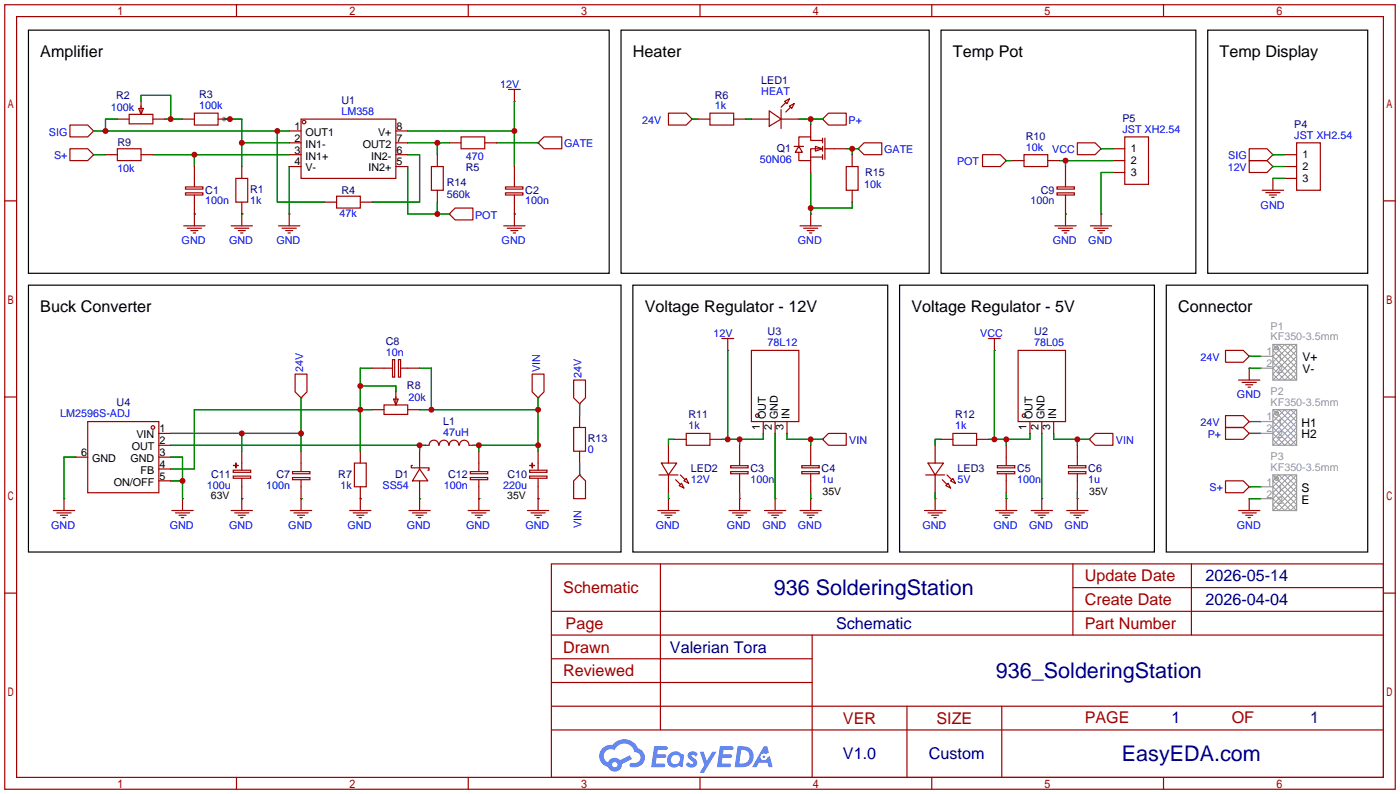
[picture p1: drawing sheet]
<svg xmlns="http://www.w3.org/2000/svg" width="300mm" height="170mm" viewBox="0 0 300 170" stroke-linecap="round" stroke-linejoin="round" font-family="sans-serif">
<circle cx="48" cy="25.5" r=".51" fill="#999"/>
<g fill="none" stroke="#a10000" stroke-width=".25">
<path d="M1 1h298v168h-298zM3.6 3.6h292.9v162.9h-292.9zM50.7 1v2.6M100.3 1v2.6M150 1v2.6M199.7 1v2.6M249.3 1v2.6M1 43h2.6M296.5 43h2.5M1 85h2.6M296.5 85h2.5M1 127h2.6"/>
<path d="M118.2 120.8h178.3v45.7h-178.3zM118.2 136h178.3M118.2 130.9h178.3M141.5 120.8v35.5M174 136v30.5M229.9 120.8v15.2M229.9 125.8h66.6M255.3 120.8v15.2M296.5 127h2.5M118.2 141.1h55.8M118.2 156.3h178.3M118.2 151.2h178.3"/>
<path d="M118.2 146.2h55.8M194.4 151.2v15.3M214.7 151.2v15.3M50.7 166.5v2.5M100.3 166.5v2.5M150 166.5v2.5M199.7 166.5v2.5M249.3 166.5v2.5"/>
</g>
<g fill="#5487ff">
<path d="M147.7 161.2a1.3 1.3 0 0 1 1.8 .2l-.4 .7a.54 .54 0 0 0-.9-.3l.1 .2a1.28 1.28 0 0 1 .8 2 1.53 1.53 0 0 1-2.2-.2l.6-.6 .7 .4a.31 .31 0 0 0 .4-.3 .31 .31 0 0 0-.3-.3 1.12 1.12 0 0 1-.6-1.8z"/>
<path d="M150 161h.8l.7 1.9 1.1-1.9h1l-2.8 4.5h-.8l.9-1.7z"/>
<path d="M140.2 159.8h1.6a1.31 1.31 0 0 1 1.3 .2 .4 .4 0 0 1-.4 .6h-1.7l-.2 .9h1.7a.4 .4 0 0 1 .3 .5 .4 .4 0 0 1-.4 .3h-1.7l-.2 1.2h1.4a.46 .46 0 0 1 .5 .1 .46 .46 0 0 1 .1 .5l-.3 .2h-2.7z"/>
<path d="M154.3 159.8h1.6a1.32 1.32 0 0 1 1.3 .2 .39 .39 0 0 1-.4 .6h-1.7l-.2 .9h1.7a.4 .4 0 0 1 .3 .5 .4 .4 0 0 1-.4 .3h-1.7l-.2 1.2h1.4a.46 .46 0 0 1 .5 .1 .46 .46 0 0 1 .1 .5l-.3 .2h-2.6z"/>
<path d="M163.7 159.8h.7l.4 1.4-.7 .3a.75 .75 0 0 0-1.1 .3 .75 .75 0 0 0 .5 1 .75 .75 0 0 0 .9-.6l.6-.3 .6 2.4h-.9l-.2-1h-1.9l-.5 1h-.9z"/>
<path d="M158.1 159.8l-.7 4.5h1.5a2.27 2.27 0 0 0 2.6-2.3 2.27 2.27 0 0 0-2.7-2.2zM158.9 160.6a1.5 1.5 0 0 1 1.7 1.5 1.5 1.5 0 0 1-1.9 1.4h-.3z"/>
<path d="M143.5 161.4a1.6 1.6 0 0 0-.3 2.3 1.6 1.6 0 0 0 2.3 .2l.8 .4 .3-2.5-.2-.3h-.4a1.58 1.58 0 0 0-2.5-.1zM144.1 162a.98 .98 0 0 1 1.6 .4 .98 .98 0 0 1-1.1 1.2 .94 .94 0 0 1-.8-.6 .94 .94 0 0 1 .3-1z"/>
<path d="M129.1 160.2a2.37 2.37 0 0 0 1.2 4 1.54 1.54 0 0 0 1.7 1 1.54 1.54 0 0 0 1.3-1.6l2.1-1.1-.4-.8-2.1 1.1a1.57 1.57 0 0 0-2.6 .5 1.5 1.5 0 0 1-.7-2.1 1.5 1.5 0 0 1 2.1-.6 2.23 2.23 0 0 1 2.3-1.4 2.23 2.23 0 0 1 2 1.9 1.16 1.16 0 0 1 1.3 1 1.16 1.16 0 0 1-1.1 1.3h-.7a.47 .47 0 0 0-.6 .4 .47 .47 0 0 0 .4 .5 2.17 2.17 0 0 0 2.6-1 2.17 2.17 0 0 0-.4-2.6l-.8-.5a3.2 3.2 0 0 0-5.4-.7l-1.2 .1zM131.2 163.8a.58 .58 0 0 1 1.1 0 .58 .58 0 0 1-1.1 0z"/>
<circle cx="163.7" cy="162.1" r=".28"/>
</g>
<g fill="none" stroke="#a10000" stroke-width=".25">
<path d="M109 19.2h2.5M110.2 19.2v2.5M15 31.9h3.8l1.3 1.2-1.3 1.3h-3.8zM15 26.8h3.8l1.3 1.2-1.3 1.3h-3.8zM20.1 33.1h.1M20.1 28h.1M22.6 33.1h2.5M25.1 31.9h5.1v2.5h-5.1zM25.1 25.5h2.6M27.7 24.5h5.1v2h-5.1zM29.7 23.2h1l-.5 1.3zM30.2 33.1h2.6"/>
<path d="M30.2 21.7v2.5M32.8 25.5h2.5M39.1 25.5h2.6M41.7 24.2h5v2.6h-5zM41.7 35.7v4.3M46.7 25.5h2.6M50.5 38.2h2.6v5.1h-2.6zM51.8 35.7v2.5M62 33.1h2.5M62 35.7h2.5M62 30.6h2.5M62 28h2.5"/>
<path d="M64.5 25.5h20.3v12.7h-20.3zM84.8 33.1h2.6M84.8 35.7h2.6M84.8 30.6h2.6M84.8 28h2.6M92.5 35.7h2.5v5h-2.5zM93.7 33.1v2.6M96.3 30.6h2.5M98.8 29.3h5.1v2.6h-5.1zM103.9 30.6h2.5M110.2 21.7h.1M110.2 35.7v4.3"/>
<path d="M115.3 30.6l1.3-1.3h3.8v2.6h-3.8zM115.3 30.6h.1M143.3 24.2h3.8l1.2 1.3-1.2 1.3h-3.8zM148.3 25.5h.1M149.6 25.5h2.5M152.1 24.2h5.1v2.6h-5.1zM157.2 25.5h2.6M161 25.5h3.8M164.8 23.7l2.6 1.8-2.6 1.5zM167.4 23.5v4M167.4 25.5h3.8M168.1 21.7l1.1-.5-.5 1z"/>
<path d="M168.4 21.9l-1 1.1M169.2 22.7l1-.5-.5 1zM169.4 23l-1 1M170.2 31.3h2M171.2 31.3l.8 1.3h-1.6zM173.7 26.8v2.5M173.7 34.4v2.5M173.7 33.6h2.6M174.8 31.3l1.5 .6-1.5 .5zM176.3 25.5l1.2-1.3h3.9v2.6h-3.9zM176.3 25.5h.1M176.3 30.1h-2.6v-.8h-2.5v2"/>
<path d="M176.3 31.9h-2.6v2.5h-2.5v-1.8M176.3 29.6v1M176.3 31.3v1.1M176.3 33.1v1M176.8 31.9h4.6M176.8 29.6v4.5M181.4 35.7h2.5v5h-2.5zM182.6 33.1v2.6M183.9 31.9h.1M185.2 30.6h3.8v2.5h-3.8l-1.3-1.2zM210.6 33.1h3.8l1.2 1.3-1.2 1.3h-3.8zM215.6 34.4h.1"/>
<path d="M216.9 34.4h2.6M219.5 33.1h5v2.6h-5zM224.5 34.4h2.6M228.3 35.7v4.3M230.9 30.6h3.8l1.3 1.3-1.3 1.2h-3.8zM236 31.9h.1M238.5 36.9h2.5M238.5 31.9h2.5M238.5 34.4h2.5M241 29.3h5.1v10.2h-5.1zM267.7 31.9h3.8l1.3 1.2-1.3 1.3h-3.8zM267.7 34.4h3.8l1.3 1.3-1.3 1.2h-3.8z"/>
<path d="M272.8 33.1h.1M272.8 35.7h.1M272.8 38.2h.1M272.8 38.2v2.5M275.3 38.2h2.6M275.3 33.1h2.6M275.3 35.7h2.6M277.9 30.6h5.1v10.1h-5.1zM39.4 48.4h4.5M39.8 40h3.7v.5h-3.7zM39.8 41.3h3.7v.5h-3.7zM40.1 48.9h3.1"/>
<path d="M40.9 49.4h1.5M41.4 49.9h.5M41.7 45.8h.1M41.7 41.8v6.6M49.5 48.4h4.6M50.3 48.9h3M51.1 49.4h1.5M51.6 49.9h.5M51.8 45.8h.1M51.8 43.3v5.1M59.7 48.4h4.6M60.5 48.9h3"/>
<path d="M61.2 49.4h1.5M61.7 49.9h.5M62 45.8h.1M62 45.8v2.6M69.6 43.3h2.5M72.1 42h5.1v2.6h-5.1zM77.2 43.3h2.6M93.7 40.7v2.6M96.3 45.8l1.2-1.2h3.8v2.5h-3.8zM96.3 45.8h.1M107.9 48.4h4.6M108.3 40h3.8v.5h-3.8z"/>
<path d="M108.3 41.3h3.8v.5h-3.8zM108.7 48.9h3.1M109.5 49.4h1.5M110 49.9h.5M110.2 45.8h.1M110.2 41.8v6.6M171.4 48.4h4.6M172.2 48.9h3.1M173 49.4h1.5M173.5 49.9h.5M173.7 45.8h.1M173.7 45.8v2.6"/>
<path d="M182.6 40.7v2.6M226.1 48.4h4.5M226.5 40h3.8v.5h-3.8zM226.5 41.3h3.8v.5h-3.8zM226.8 48.9h3.1M227.6 49.4h1.5M228.1 49.9h.5M228.3 45.8h.1M228.3 41.8v6.6M233.7 48.4h4.6M234.4 48.9h3.1M235.2 49.4h1.5"/>
<path d="M235.7 49.9h.5M236 45.8h.1M236 45.8v2.6M270.5 40.7h4.6M271.3 41.3h3M272 41.8h1.6M272.5 42.3h.5M79.8 78.8h4.3M84.1 77h.5v3.8h-.5zM85.4 77h.5v3.8h-.5zM85.9 78.8h4M154.7 72.5h2.5"/>
<path d="M156 75h.1M156 72.5v2.5M161 75h10.2v15.3h-10.2zM211.8 72.5h2.6M213.1 75h.1M213.1 72.5v2.5M218.2 75h10.1v15.3h-10.1zM262.6 75h3.8l1.3 1.3-1.3 1.3h-3.8zM267.7 76.3h.1M267.7 78.8h.1M267.7 78.8v2.6M16.3 97.9h2.5"/>
<path d="M18.8 90.3h15.2v15.2h-15.2zM34 95.4h2.6M34 92.8h2.6M34 97.9h2.6M50 99.7h1.1zM50.5 99.2l.1 1zM51.8 96.6v4.1M63.2 80.1h2.6v3.8l-1.3 1.3-1.3-1.3zM64.5 85.2h.1M64.5 96.6v4.3M75.9 99.2h2.6v5h-2.6zM77.2 96.6v2.6"/>
<path d="M79.8 87.7h2.5M82.3 86.7h5.1v2.1h-5.1zM84.3 85.4h1l-.5 1.3zM84.8 83.9v2.6M87.4 87.7h2.5M88.4 99.7h-.3v.5h3.8v.5h-.2M89.9 96.6v3.8M91.2 95.4h.7M92 95.3a1.01 1.01 0 0 1 1-1.1 1.01 1.01 0 0 1 1 1.1M94.1 95.3a1.01 1.01 0 0 1 1-1.1 1.01 1.01 0 0 1 1.1 1.1M96.3 95.3a1.01 1.01 0 0 1 1-1.1 1.01 1.01 0 0 1 1 1.1M98.5 95.3a1.01 1.01 0 0 1 1-1 1.01 1.01 0 0 1 1 1"/>
<path d="M100.6 95.4h.7M102.6 96.6v4.3M113.5 99.7h1.1zM114 99.2l.1 1zM114 80.1h2.6v3.8l-1.3 1.3-1.3-1.3zM115.3 85.2h.1M115.3 96.6v4.1M122.9 91.5h2.6v5.1h-2.6zM122.9 81.4h2.6v3.8l-1.3 1.3-1.3-1.3zM124.2 86.5h.1M124.2 89v2.5M124.2 96.6v2.6"/>
<path d="M141.7 99.2h3.3l-1.7 2.5zM143.3 95.4v3.8M144.5 94.1h2.6M147.1 92.8h5v2.6h-5zM152.1 94.1h2.6M156.6 99.7h3.7v.5h-3.7zM158.5 95.4v4.3M163.6 90.3v2.5M166.1 90.3v2.5M168.7 90.3v2.5M171.8 99.7h3.8v.5h-3.8zM173.7 95.4v4.3"/>
<path d="M176.3 94.1l1.2-1.3h3.9v2.6h-3.9zM176.3 94.1h.1M198.9 99.2h3.3l-1.8 2.5zM200.4 95.4v3.8M201.7 94.1h2.5M204.2 92.8h5.1v2.6h-5.1zM209.3 94.1h2.5M213.7 99.7h3.8v.5h-3.8zM215.6 95.4v4.3M220.7 90.3v2.5M223.3 90.3v2.5M225.8 90.3v2.5"/>
<path d="M229 99.7h3.7v.5h-3.7zM230.9 95.4v4.3M233.4 94.1l1.3-1.3h3.8v2.6h-3.8zM233.4 94.1h.1M262.6 91.5h3.8l1.3 1.3-1.3 1.3h-3.8zM262.6 89h3.8l1.3 1.3-1.3 1.2h-3.8zM265.4 81.4h4.6M266.2 81.9h3M267 82.4h1.5M267.5 82.9h.5M267.7 92.8h.1M267.7 90.3h.1"/>
<path d="M11.4 109.3h4.6M12.2 109.8h3M13 110.3h1.5M13.5 110.8h.5M13.7 106.8h.1M13.7 106.8v2.5M34 100.4h2.6M34 103h2.6M36.8 109.3h4.6M37.6 109.8h3M38.4 110.3h1.5M38.9 110.8h.5"/>
<path d="M39.1 106.8h.1M39.1 106.8v2.5M49.5 109.3h4.6M50 102h3.7v.4h-3.7zM50 100.7h3.7v.4h-3.7zM50.3 109.8h3M51.1 110.3h1.5M51.6 110.8h.5M51.8 106.8h.1M51.8 102.5v6.8M62.2 109.3h4.6M62.7 101h3.7v.5h-3.7z"/>
<path d="M62.7 102.3h3.7v.4h-3.7zM63 109.8h3M63.8 110.3h1.5M64.3 110.8h.5M64.5 106.8h.1M64.5 102.7v6.6M74.9 109.3h4.6M75.7 109.8h3M76.5 110.3h1.5M77 110.8h.5M77.2 106.8h.1M77.2 104.2v5.1"/>
<path d="M87.6 109.3h4.6M88.4 109.8h3M89.2 110.3h1.5M89.7 110.8h.5M89.9 106.8h.1M89.9 100.4l1.8 2.6h-3.3zM89.9 103v6.3M100.3 109.3h4.6M100.8 101h3.7v.5h-3.7zM100.8 102.3h3.7v.4h-3.7zM101.1 109.8h3M101.9 110.3h1.5"/>
<path d="M102.4 110.8h.5M102.6 106.8h.1M102.6 102.7v6.6M113 109.3h4.6M113.5 102h3.7v.4h-3.7zM113.5 100.7h3.7v.4h-3.7zM113.8 109.8h3M114.6 110.3h1.5M115.1 110.8h.5M115.3 106.8h.1M115.3 102.5v6.8M124.2 101.7l1.3 1.3v3.8h-2.6v-3.8z"/>
<path d="M124.2 101.7h.1M141 109.3h4.5M141.2 101.7h4.1M141.7 109.8h3.1M142.5 110.3h1.5M143 110.8h.5M143.3 106.8h.1M143.3 101.7v3.8M143.3 106.8v2.5M144.8 102.7l1 1M145.5 104l.5-.5 .6 1zM145.8 101.7l1 1"/>
<path d="M146.6 103l.5-.5 .5 1zM156.2 109.3h4.6M156.6 101h3.7v.5h-3.7zM157 109.8h3M157.7 110.3h1.6M158.2 110.8h.5M158.5 106.8h.1M158.5 101.5v4M158.5 106.8v2.5M163.8 109.3h4.6M164.6 109.8h3M165.4 110.3h1.5"/>
<path d="M165.9 110.8h.5M166.1 106.8h.1M166.1 106.8v2.5M171.4 109.3h4.6M171.8 101h3.8v.5h-3.8zM172.2 109.8h3.1M173 110.3h1.5M173.5 110.8h.5M173.7 106.8h.1M173.7 101.5v4M173.7 106.8v2.5M198.1 109.3h4.6"/>
<path d="M198.4 101.7h4M198.9 109.8h3M199.6 110.3h1.6M200.2 110.8h.5M200.4 106.8h.1M200.4 101.7v3.8M200.4 106.8v2.5M201.9 102.7l1 1M202.7 104l.5-.5 .5 1zM202.9 101.7l1.1 1M203.7 103l.5-.5 .5 1zM213.4 109.3h4.5"/>
<path d="M213.7 101h3.8v.5h-3.8zM214.1 109.8h3.1M214.9 110.3h1.5M215.4 110.8h.5M215.6 106.8h.1M215.6 101.5v4M215.6 106.8v2.5M221 109.3h4.6M221.7 109.8h3.1M222.5 110.3h1.5M223 110.8h.5M223.3 106.8h.1"/>
<path d="M223.3 106.8v2.5M228.6 109.3h4.6M229 101h3.7v.5h-3.7zM229.4 109.8h3M230.1 110.3h1.5M230.6 110.8h.5M230.9 106.8h.1M230.9 101.5v4M230.9 106.8v2.5M262.6 103h3.8l1.3 1.2-1.3 1.3h-3.8zM265.4 109.3h4.6M266.2 109.8h3"/>
<path d="M267 110.3h1.5M267.5 110.8h.5M267.7 104.2h.1M267.7 106.8h.1M267.7 106.8v2.5"/>
<circle cx="65.2" cy="26.1" r=".38"/>
<circle cx="32.8" cy="91.5" r=".38"/>
<circle cx="162.3" cy="89" r=".38"/>
<circle cx="219.5" cy="89" r=".38"/>
</g>
<g fill="none" stroke="#008700" stroke-width=".25">
<path d="M20.1 28h41.9M20.1 33.1h2.5M25.1 25.5h-2.5v2.5M30.2 21.7v-1.3h6.4v5.1M32.8 33.1h29.2M35.3 25.5h3.8M41.7 33.1v2.6M48 25.5h3.8v10.2M51.8 30.6h10.2M59.4 28v15.3h10.2M62 35.7v10.1M87.4 30.6h8.9"/>
<path d="M87.4 28h22.8M87.4 33.1h2.5v10.2h-10.1M87.4 35.7v10.1h8.9M93.7 30.6v2.5M106.4 30.6h8.9M110.2 21.7v14M148.3 25.5h1.3M159.8 25.5h1.2M171.2 25.5h5.1M173.7 25.5v1.3M173.7 36.9v8.9M181.4 31.9h2.5"/>
<path d="M182.6 31.9v1.2M215.6 34.4h1.3M227.1 34.4h11.4M228.3 34.4v1.3M236 31.9h2.5M238.5 36.9h-2.5v8.9M272.8 33.1h2.5M272.8 38.2h2.5M272.8 35.7h2.5M41.7 45.8h.1M51.8 45.8h.1M93.7 43.3v2.5"/>
<path d="M110.2 45.8h.1M182.6 43.3v1.3h-8.9M228.3 45.8h.1M79.8 78.8h-2.6v17.8M89.9 78.8h2.6v8.9M156 75v19.1M213.1 75v19.1M267.7 78.8h2.6M267.7 76.3h2.6M16.3 97.9h-2.6v8.9M36.6 97.9h2.5v8.9M36.6 92.8h27.9"/>
<path d="M36.6 95.4h54.6M51.8 92.8v3.8M64.5 85.2v11.4M77.2 82.7h7.6v1.2M79.8 87.7h-38.1v12.7h-5.1M89.9 95.4v1.2M89.9 87.7h25.4M101.3 95.4h14M102.6 95.4v1.2M115.3 85.2v11.4M124.2 86.5v2.5M124.2 99.2v2.5"/>
<path d="M144.5 94.1h-1.2v1.3M158.5 94.1v1.3M163.6 92.8v1.3h-8.9M166.1 92.8v14M168.7 92.8v1.3h7.6M173.7 94.1v1.3M201.7 94.1h-1.3v1.3M215.6 94.1v1.3M220.7 92.8v1.3h-8.9M223.3 92.8v14M225.8 92.8v1.3h7.6M230.9 94.1v1.3"/>
<path d="M267.7 92.8h2.6M267.7 90.3h2.6M36.6 103h2.5M51.8 106.8h.1M64.5 106.8h.1M77.2 106.8h.1M89.9 106.8h.1M102.6 106.8h.1M115.3 106.8h.1M143.3 105.5v1.3M158.5 105.5v1.3M173.7 105.5v1.3"/>
<path d="M200.4 105.5v1.3M215.6 105.5v1.3M230.9 105.5v1.3M267.7 104.2h2.6M267.7 106.8h2.6"/>
</g>
<path d="M6.1 6.5h124.5v52h-124.5zM133.1 6.5h66v52h-66zM201.7 6.5h54.6v52h-54.6zM258.8 6.5h34.3v52h-34.3zM6.1 61.1h127v57.1h-127zM135.6 61.1h54.6v57.1h-54.6zM192.8 61.1h54.6v57.1h-54.6zM249.9 61.1h43.2v57.1h-43.2z" fill="none" stroke="#000" stroke-width=".25"/>
<g fill="none" stroke="#999" stroke-width=".21">
<path d="M272.8 73.8l5.1 5-2.6 2.6-2.5-2.6 5.1-5M273.7 74.2l.2 .2M273.9 74.7l-.2 .2M274.1 73.8l-1.3 1.2 5.1 5.1-1.3 1.3-3.8-3.8 3.8-3.8 1.3 1.2-5.1 5.1 1.3 1.3 3.8-3.8zM272.8 81.4l5.1-5.1-2.6-2.5-2.5 2.5 5.1 5.1M272.8 95.4l5.1-5.1-2.6-2.6-2.5 2.6 5.1 5.1M272.8 87.7l5.1 5.1-2.6 2.6-2.5-2.6 5.1-5.1M273.7 88.2l.2 .1M273.9 88.7l-.2 .1M274.1 87.7l-1.3 1.3 5.1 5.1-1.3 1.3-3.8-3.9 3.8-3.8 1.3 1.3-5.1 5.1 1.3 1.3 3.8-3.9zM272.8 109.3l5.1-5.1-2.6-2.5-2.5 2.5 5.1 5.1M272.8 101.7l5.1 5.1-2.6 2.5-2.5-2.5 5.1-5.1"/>
<path d="M273.7 102.1l.2 .2M273.9 102.6l-.2 .2M274.1 101.7l-1.3 1.3 5.1 5.1-1.3 1.2-3.8-3.8 3.8-3.8 1.3 1.3-5.1 5.1 1.3 1.2 3.8-3.8z"/>
</g>
<g fill="none" stroke="#999" stroke-width=".25">
<path d="M270.3 76.3h2.5M270.3 78.8h2.5M272.8 73.8h5.1v7.6h-5.1zM270.3 90.3h2.5M270.3 92.8h2.5M272.8 87.7h5.1v7.7h-5.1zM270.3 104.2h2.5M270.3 106.8h2.5M272.8 101.7h5.1v7.6h-5.1z"/>
<circle cx="273.6" cy="74.5" r=".38"/>
<circle cx="273.6" cy="88.5" r=".38"/>
<circle cx="273.6" cy="102.5" r=".38"/>
</g>
<g fill="#c00">
<circle cx="49.3" cy="25.5" r=".63"/>
<circle cx="51.8" cy="30.6" r=".63"/>
<circle cx="59.4" cy="28" r=".63"/>
<circle cx="22.6" cy="28" r=".63"/>
<circle cx="36.6" cy="25.5" r=".63"/>
<circle cx="41.7" cy="33.1" r=".63"/>
<circle cx="110.2" cy="28" r=".63"/>
<circle cx="93.7" cy="30.6" r=".63"/>
<circle cx="93.7" cy="45.8" r=".63"/>
<circle cx="230.9" cy="94.1" r=".63"/>
<circle cx="213.1" cy="94.1" r=".63"/>
<circle cx="215.6" cy="94.1" r=".63"/>
<circle cx="173.7" cy="94.1" r=".63"/>
<circle cx="158.5" cy="94.1" r=".63"/>
<circle cx="156" cy="94.1" r=".63"/>
<circle cx="39.1" cy="103" r=".63"/>
<circle cx="51.8" cy="92.8" r=".63"/>
<circle cx="64.5" cy="92.8" r=".63"/>
<circle cx="89.9" cy="95.4" r=".63"/>
<circle cx="77.2" cy="87.7" r=".63"/>
<circle cx="77.2" cy="82.7" r=".63"/>
<circle cx="182.6" cy="31.9" r=".63"/>
<circle cx="173.7" cy="44.6" r=".63"/>
<circle cx="173.7" cy="25.5" r=".63"/>
<circle cx="102.6" cy="95.4" r=".63"/>
<circle cx="115.3" cy="95.4" r=".63"/>
<circle cx="92.5" cy="87.7" r=".63"/>
<circle cx="115.3" cy="87.7" r=".63"/>
<circle cx="228.3" cy="34.4" r=".63"/>
</g>
<g font-size="4.6" fill="#000080">
<text x="165.8" y="127.5">936 SolderingStation</text>
<text x="213.4" y="145.2">936_SolderingStation</text>
<text x="240.4" y="163">EasyEDA.com</text>
</g>
<g font-size="3.5">
<text x="8.6" y="12.1">Amplifier</text>
<text x="135.6" y="12.1">Heater</text>
<text x="204.2" y="12.1">Temp Pot</text>
<text x="261.4" y="12.1">Temp Display</text>
<text x="8.6" y="66.7">Buck Converter</text>
<text x="138.2" y="66.7">Voltage Regulator - 12V</text>
<text x="195.3" y="66.7">Voltage Regulator - 5V</text>
<text x="252.5" y="66.7">Connector</text>
</g>
<g font-size="3.5" fill="#a00000">
<text x="232.5" y="124.5">Update Date</text>
<text x="120.7" y="127">Schematic</text>
<text x="232.5" y="129.6">Create Date</text>
<text x="121.2" y="134.7">Page</text>
<text x="232.5" y="134.7">Part Number</text>
<text x="120.7" y="139.7">Drawn</text>
<text x="120.7" y="144.8">Reviewed</text>
<text x="180.6" y="155">VER</text>
<text x="200.7" y="155">SIZE</text>
<text x="232.5" y="154.7">PAGE</text>
<text x="264" y="154.7">OF</text>
</g>
<g font-size="3.5" fill="#000080">
<text x="258.4" y="124.5">2026-05-14</text>
<text x="258.4" y="129.6">2026-04-04</text>
<text x="179.2" y="134.7">Schematic</text>
<text x="143.6" y="139.7">Valerian Tora</text>
<text x="251.1" y="154.7">1</text>
<text x="280.8" y="154.7">1</text>
<text x="180.6" y="162.6">V1.0</text>
<text x="199.1" y="162.6">Custom</text>
</g>
<g font-size="2.6">
<text x="279.1" y="77.4">V+</text>
<text x="279.1" y="79.9">V-</text>
<text x="278.9" y="91.3">H1</text>
<text x="278.9" y="93.9">H2</text>
<text x="278.9" y="105.3">S</text>
<text x="278.9" y="107.8">E</text>
</g>
<g font-size="2.3" fill="#00f">
<text x="23.8" y="23.7">100k</text>
<text x="42.7" y="23.4">100k</text>
<text x="107.2" y="18.8">12V</text>
<text x="153.2" y="23.4">1k</text>
<text x="163.2" y="20.3">HEAT</text>
<text x="10.5" y="29">SIG</text>
<text x="73.2" y="24.6">LM358</text>
<text x="137.6" y="26.6">24V</text>
<text x="181.9" y="26.5">P+</text>
<text x="240.5" y="28.4">JST XH2.54</text>
<text x="277.4" y="29.7">JST XH2.54</text>
<text x="11.6" y="34.1">S+</text>
<text x="99.8" y="34.3">470</text>
<text x="120.9" y="31.5">GATE</text>
<text x="162.9" y="34.9">50N06</text>
<text x="189.5" y="32.8">GATE</text>
<text x="205.1" y="35.3">POT</text>
<text x="219.8" y="32.2">10k</text>
<text x="225.5" y="32.8">VCC</text>
<text x="263.2" y="34.1">SIG</text>
<text x="25.1" y="36.8">10k</text>
<text x="185.2" y="40.3">10k</text>
<text x="263.1" y="36.7">12V</text>
<text x="44" y="43.7">100n</text>
<text x="53.6" y="43.7">1k</text>
<text x="72.7" y="46.6">47k</text>
<text x="95.8" y="42.3">560k</text>
<text x="101.8" y="46.9">POT</text>
<text x="112.6" y="43.7">100n</text>
<text x="220.9" y="43.7">100n</text>
<text x="270.2" y="44.7">GND</text>
<text x="38.9" y="52.3">GND</text>
<text x="49.1" y="52.3">GND</text>
<text x="59.2" y="52.3">GND</text>
<text x="107.5" y="52.3">GND</text>
<text x="171" y="52.3">GND</text>
<text x="225.6" y="52.3">GND</text>
<text x="233.2" y="52.3">GND</text>
<text x="82.7" y="76.1">10n</text>
<text x="152.9" y="72.2">12V</text>
<text x="164.5" y="74.2">78L12</text>
<text x="210.1" y="72.2">VCC</text>
<text x="221.7" y="74.2">78L05</text>
<text x="257.3" y="77.4">24V</text>
<text x="65" y="79.7" transform="rotate(-90 65 79.7)">24V</text>
<text x="115.8" y="79.7" transform="rotate(-90 115.8 79.7)">VIN</text>
<text x="124.6" y="81" transform="rotate(-90 124.6 81)">24V</text>
<text x="12.9" y="89.3">LM2596S-ADJ</text>
<text x="87.6" y="85.9">20k</text>
<text x="265.1" y="85.1">GND</text>
<text x="94.9" y="93.4">47uH</text>
<text x="147.5" y="91.9">1k</text>
<text x="182" y="95.1">VIN</text>
<text x="204.7" y="91.9">1k</text>
<text x="239.2" y="95.1">VIN</text>
<text x="257.3" y="91.3">24V</text>
<text x="258.8" y="93.8">P+</text>
<text x="126" y="97">0</text>
<text x="44.3" y="104.7">100u</text>
<text x="57" y="104.6">100n</text>
<text x="73" y="104.7">1k</text>
<text x="82" y="104.7">SS54</text>
<text x="95.1" y="104.6">100n</text>
<text x="107.8" y="104.7">220u</text>
<text x="148.1" y="103.4">12V</text>
<text x="160.8" y="103.4">100n</text>
<text x="176.1" y="103.4">1u</text>
<text x="205.2" y="103.4">5V</text>
<text x="218" y="103.4">100n</text>
<text x="233.2" y="103.4">1u</text>
<text x="259.2" y="105.2">S+</text>
<text x="11" y="113.3">GND</text>
<text x="36.4" y="113.3">GND</text>
<text x="49.1" y="113.3">GND</text>
<text x="61.8" y="113.3">GND</text>
<text x="74.5" y="113.3">GND</text>
<text x="87.2" y="113.3">GND</text>
<text x="99.9" y="113.3">GND</text>
<text x="112.6" y="113.3">GND</text>
<text x="124.6" y="113.1" transform="rotate(-90 124.6 113.1)">VIN</text>
<text x="140.5" y="113.3">GND</text>
<text x="155.8" y="113.3">GND</text>
<text x="163.4" y="113.3">GND</text>
<text x="171" y="113.3">GND</text>
<text x="197.7" y="113.3">GND</text>
<text x="212.9" y="113.3">GND</text>
<text x="220.5" y="113.3">GND</text>
<text x="228.2" y="113.3">GND</text>
<text x="265.1" y="113.3">GND</text>
</g>
<g font-size="2.3" fill="#000080">
<text x="24.9" y="21.1">R2</text>
<text x="42.7" y="21">R3</text>
<text x="73.2" y="22.2">U1</text>
<text x="153.2" y="21.1">R6</text>
<text x="163.2" y="18.1">LED1</text>
<text x="240.5" y="26.2">P5</text>
<text x="277.4" y="27.4">P4</text>
<text x="25.1" y="31.4">R9</text>
<text x="166.5" y="32.6">Q1</text>
<text x="219.8" y="30">R10</text>
<text x="44" y="41.5">C1</text>
<text x="53.6" y="41.4">R1</text>
<text x="73.2" y="41.5">R4</text>
<text x="95.8" y="39.8">R14</text>
<text x="99.8" y="36.5">R5</text>
<text x="112.6" y="41.5">C2</text>
<text x="185.4" y="37.7">R15</text>
<text x="223.1" y="41.5">C9</text>
<text x="164.5" y="71.8">U3</text>
<text x="221.7" y="71.8">U2</text>
<text x="82.7" y="73.8">C8</text>
<text x="87.2" y="83.3">R8</text>
<text x="25" y="87">U4</text>
<text x="147.5" y="89.6">R11</text>
<text x="204.7" y="89.6">R12</text>
<text x="94.9" y="91.1">L1</text>
<text x="126" y="94.7">R13</text>
<text x="148.1" y="101.2">LED2</text>
<text x="160.8" y="101.2">C3</text>
<text x="176.1" y="101.1">C4</text>
<text x="205.2" y="101.2">LED3</text>
<text x="218" y="101.2">C5</text>
<text x="233.2" y="101.1">C6</text>
<text x="45.2" y="102.4">C11</text>
<text x="59.2" y="102.4">C7</text>
<text x="72.5" y="102.4">R7</text>
<text x="84.7" y="102.4">D1</text>
<text x="96" y="102.4">C12</text>
<text x="108.7" y="102.4">C10</text>
</g>
<g font-size="2.3">
<text x="63.1" y="27.8">1</text>
<text x="65.5" y="29.1">OUT1</text>
<text x="81" y="29.1">V+</text>
<text x="85" y="27.8">8</text>
<text x="63.1" y="30.4">2</text>
<text x="63.1" y="32.9">3</text>
<text x="63.1" y="35.4">4</text>
<text x="65.5" y="31.6">IN1-</text>
<text x="65.5" y="34.2">IN1+</text>
<text x="77.7" y="31.6">OUT2</text>
<text x="79.5" y="34.2">IN2-</text>
<text x="85" y="35.4">5</text>
<text x="85" y="32.9">6</text>
<text x="85" y="30.4">7</text>
<text x="242.3" y="32.6">1</text>
<text x="242.3" y="35.2">2</text>
<text x="279.1" y="33.9">1</text>
<text x="65.5" y="36.7">V-</text>
<text x="79" y="36.7">IN2+</text>
<text x="242.3" y="37.7">3</text>
<text x="279.1" y="39">3</text>
<text x="279.1" y="36.5">2</text>
<text x="164.1" y="89.8" transform="rotate(-90 164.1 89.8)">OUT</text>
<text x="166.7" y="89.8" transform="rotate(-90 166.7 89.8)">GND</text>
<text x="169.2" y="89.8" transform="rotate(-90 169.2 89.8)">IN</text>
<text x="221.3" y="89.8" transform="rotate(-90 221.3 89.8)">OUT</text>
<text x="223.8" y="89.8" transform="rotate(-90 223.8 89.8)">GND</text>
<text x="226.4" y="89.8" transform="rotate(-90 226.4 89.8)">IN</text>
<text x="29.2" y="93.9">VIN</text>
<text x="34.2" y="92.6">1</text>
<text x="34.2" y="95.1">2</text>
<text x="162.9" y="92.2" transform="rotate(-90 162.9 92.2)">1</text>
<text x="165.4" y="92.2" transform="rotate(-90 165.4 92.2)">2</text>
<text x="167.9" y="92.2" transform="rotate(-90 167.9 92.2)">3</text>
<text x="220" y="92.2" transform="rotate(-90 220 92.2)">1</text>
<text x="222.5" y="92.2" transform="rotate(-90 222.5 92.2)">2</text>
<text x="225.1" y="92.2" transform="rotate(-90 225.1 92.2)">3</text>
<text x="17.4" y="97.7">6</text>
<text x="19.7" y="98.9">GND</text>
<text x="28" y="98.9">GND</text>
<text x="28.2" y="96.4">OUT</text>
<text x="30.1" y="101.5">FB</text>
<text x="34.2" y="97.7">3</text>
<text x="34.2" y="100.2">4</text>
<text x="24.4" y="104">ON/OFF</text>
<text x="34.2" y="102.7">5</text>
</g>
<g font-size="2.3" fill="#999">
<text x="272.3" y="70.6">P1</text>
<text x="271.4" y="76.1">1</text>
<text x="272.3" y="72.9">KF350-3.5mm</text>
<text x="273.7" y="77.3">1</text>
<text x="271.4" y="78.6">2</text>
<text x="273.7" y="79.9">2</text>
<text x="272.3" y="86.9">KF350-3.5mm</text>
<text x="272.3" y="84.5">P2</text>
<text x="271.4" y="90">1</text>
<text x="271.4" y="92.6">2</text>
<text x="273.7" y="91.3">1</text>
<text x="273.7" y="93.9">2</text>
<text x="272.3" y="100.8">KF350-3.5mm</text>
<text x="272.3" y="98.5">P3</text>
<text x="271.4" y="104">1</text>
<text x="271.4" y="106.6">2</text>
<text x="273.7" y="105.3">1</text>
<text x="273.7" y="107.8">2</text>
</g>
<g font-size="2.2">
<text x="45.2" y="106.9">63V</text>
<text x="108.7" y="106.9">35V</text>
<text x="176.3" y="105.9">35V</text>
<text x="233.4" y="105.9">35V</text>
</g>
</svg>
